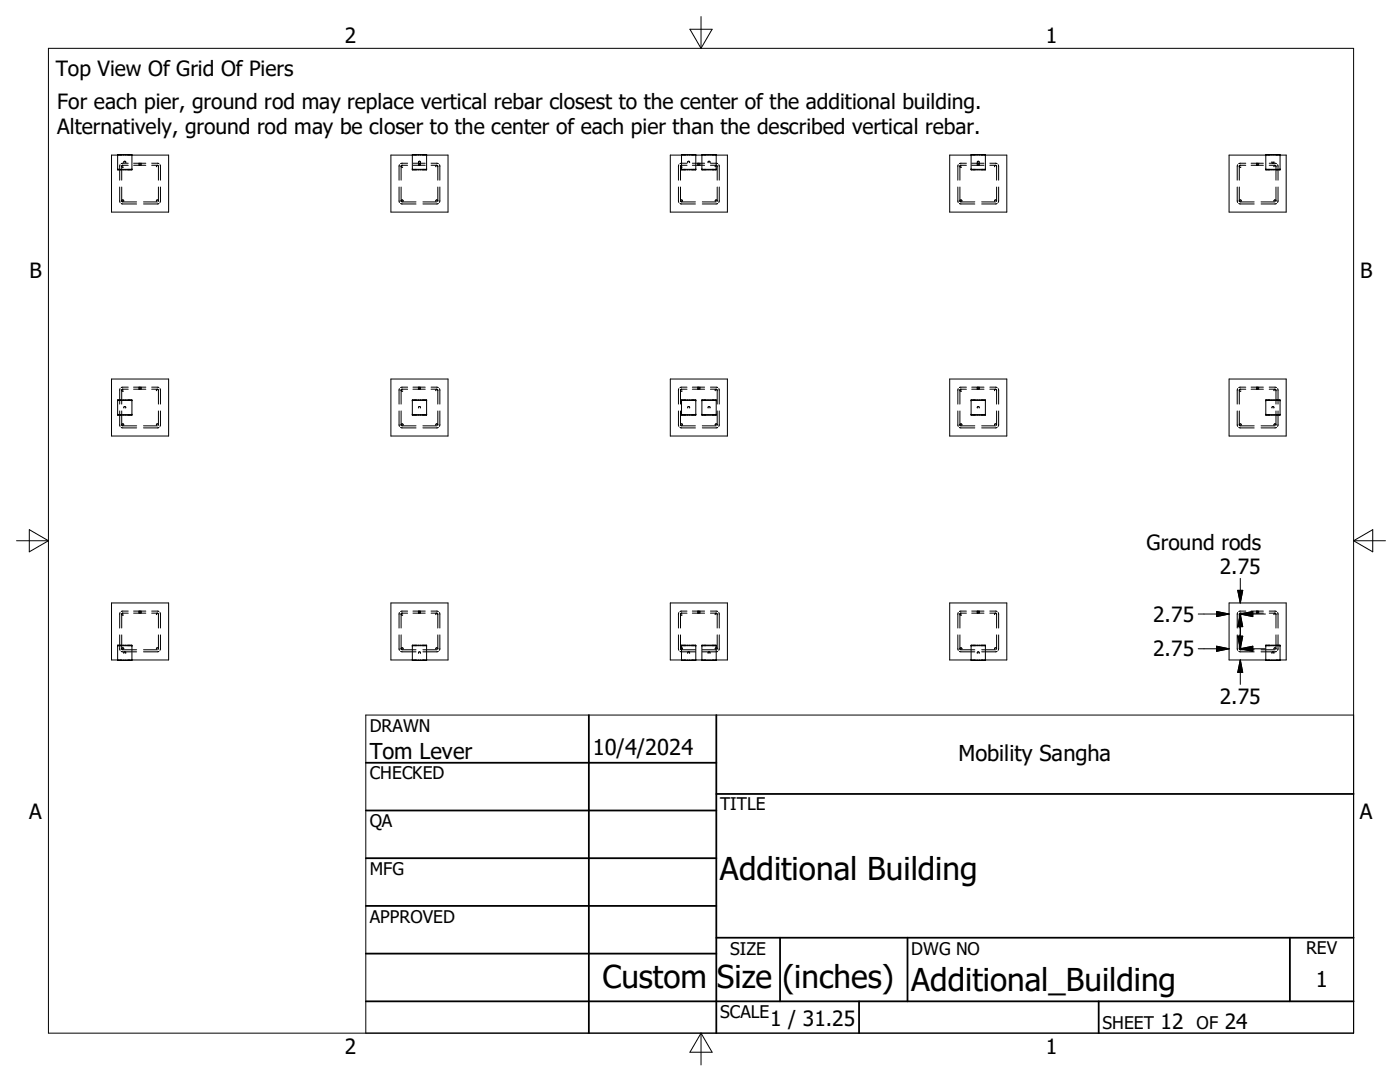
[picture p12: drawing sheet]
<svg xmlns="http://www.w3.org/2000/svg" width="279mm" height="216mm" viewBox="0 0 279 216" stroke-linecap="round" stroke-linejoin="round" font-family="sans-serif">
<g fill="none" stroke="#000" stroke-width=".2">
<path d="M9.7 9.6h260.4v196.6h-260.4zM137.7 5.8h4.4l-2.2 3.8zM139.9 3.3v6.3M22.3 30.9h11.4v11.4h-11.4zM23.5 30.8h2.8v3.1h-2.8zM23.5 33.8h2.8M23.9 37.3l.1 3.1M24 32.9l-.1 3M24 30.8v.1M24 33.8v.1M24.2 30.8v.1M24.2 33.8v.1"/>
<path d="M24.3 33.2l.3 .1M24.3 37.3v2.8M24.5 33h-.1M24.7 30.8v.1M24.7 33.8v.1M24.7 32.5a.2 .2 0 0 1 .2-.3 .2 .2 0 0 1 .2 .3M25.1 30.8v.1M25.1 33.8v.1M25.6 33h-1.2l-.1 .1v2.8M25.6 32.6h-1.4M25.6 30.8v.1M25.6 33.8v.1"/>
<path d="M25.8 30.8v.1M25.8 33.8v.1M26.7 33h1.1M26.7 32.6h1.1M27.8 32.6v.1M27.8 32.8v.2M27.9 33h1.2M27.9 32.6h1.2M28 32.6v.1M28 32.8v.2M28.2 32.6v.1M28.2 32.8v.2"/>
<path d="M30.3 33h1.1M30.3 32.6h1.4M31.4 33l-.2 .1v.2M31.4 33l.2 .2M31.6 33.2v.1M31.6 33.2v2.7M31.6 37.3v2.8M31.9 32.9l.1 3M32 37.3l-.1 3.1M78 30.9h11.4v11.4h-11.4zM79.6 37.3l.1 3.1M79.7 32.9l-.1 3"/>
<path d="M80 33.2l.4 .1M80 37.3v2.8M80.3 33h-.1M81.3 33h-1.1l-.2 .1v2.8M81.3 32.6h-1.4M82.3 30.8h2.8v3.1h-2.8zM82.3 33.8h2.8M82.4 33h1.2M82.4 32.6h1.2M82.8 30.8v.1M82.8 33.8v.1M83 30.8v.1"/>
<path d="M83 33.8v.1M83.5 30.8v.1M83.5 32.6v.1M83.5 32.8v.2M83.5 33.8v.1M83.5 32.5a.2 .2 0 0 1 .2-.3 .2 .2 0 0 1 .2 .3M83.6 33h1.3M83.6 32.6h1.3M83.7 32.6v.1M83.7 32.8v.2M83.9 30.8v.1M83.9 32.6v.1"/>
<path d="M83.9 32.8v.2M83.9 33.8v.1M84.4 30.8v.1M84.4 33.8v.1M84.6 30.8v.1M84.6 33.8v.1M86 33h1.2M86 32.6h1.5M87.2 33l-.2 .1v.2M87.2 33l.2 .2M87.4 33.2v.1M87.4 33.2v2.7"/>
<path d="M87.4 37.3v2.8M87.7 32.9l.1 3M87.8 37.3l-.1 3.1M133.8 30.9h11.4v11.4h-11.4zM135.4 37.3l.1 3.1M135.5 32.9l-.1 3M135.8 33.2l.3 .1M135.8 37.3v2.8M136 30.8h2.9v3.1h-2.9zM136 33.8h2.9M136 33h-.1M136.5 30.8v.1"/>
<path d="M136.5 33.8v.1M136.7 30.8v.1M136.7 33.8v.1M137.1 33h-1.1l-.2 .1v2.8M137.1 32.6h-1.4M137.2 30.8v.1M137.2 33.8v.1M137.3 32.5a.2 .2 0 0 1 .1-.3 .2 .2 0 0 1 .2 .3M137.6 30.8v.1M137.6 33.8v.1M138.1 30.8v.1M138.1 33.8v.1"/>
<path d="M138.2 33h1.1M138.2 32.6h1.1M138.4 30.8v.1M138.4 33.8v.1M139.3 32.6v.1M139.3 32.8v.2M139.4 33h1.2M139.4 32.6h1.2M139.5 32.6v.1M139.5 32.8v.2M139.7 32.6v.1M139.7 32.8v.2"/>
<path d="M140.1 30.8h2.8v3.1h-2.8zM140.1 33.8h2.8M140.6 30.8v.1M140.6 33.8v.1M140.8 30.8v.1M140.8 33.8v.1M141.3 30.8v.1M141.3 33.8v.1M141.3 32.5a.2 .2 0 0 1 .2-.3 .2 .2 0 0 1 .2 .3M141.7 30.8v.1M141.7 33.8v.1M141.8 33h1.1"/>
<path d="M141.8 32.6h1.4M142.2 30.8v.1M142.2 33.8v.1M142.4 30.8v.1M142.4 33.8v.1M142.9 33l-.1 .1v.2M142.9 33l.2 .2M143.1 33.2v.1M143.1 33.2v2.7M143.1 37.3v2.8M143.4 32.9l.1 3M143.5 37.3l-.1 3.1"/>
<path d="M189.5 30.9h11.4v11.4h-11.4zM191.2 37.3v3.1M191.2 32.9v3M191.6 33.2l.3 .1M191.6 37.3v2.8M191.8 33h-.1M192.9 33h-1.2l-.1 .1v2.8M192.9 32.6h-1.4M193.8 30.8h2.9v3.1h-2.9zM193.8 33.8h2.9M193.9 33h1.2M193.9 32.6h1.2"/>
<path d="M194.3 30.8v.1M194.3 33.8v.1M194.5 30.8v.1M194.5 33.8v.1M195 30.8v.1M195 32.6v.1M195 32.8v.2M195 33.8v.1M195.1 32.5a.2 .2 0 0 1 .1-.3 .2 .2 0 0 1 .2 .3M195.2 33h1.2M195.2 32.6h1.2M195.2 32.6v.1"/>
<path d="M195.2 32.8v.2M195.4 30.8v.1M195.4 32.6v.1M195.4 32.8v.2M195.4 33.8v.1M195.9 30.8v.1M195.9 33.8v.1M196.1 30.8v.1M196.1 33.8v.1M197.5 33h1.2M197.5 32.6h1.5M198.7 33l-.2 .1v.2"/>
<path d="M198.7 33l.2 .2M198.9 33.2v.1M198.9 33.2v2.7M198.9 37.3v2.8M199.2 32.9l.1 3M199.3 37.3l-.1 3.1M245.3 30.9h11.4v11.4h-11.4zM246.9 37.3l.1 3.1M247 32.9l-.1 3M247.3 33.2l.4 .1M247.3 37.3v2.8M247.5 33h-.1"/>
<path d="M248.6 33h-1.1l-.2 .1v2.8M248.6 32.6h-1.4M249.7 33h1.2M249.7 32.6h1.2M250.8 32.6v.1M250.8 32.8v.2M250.9 33h1.2M250.9 32.6h1.2M251 32.6v.1M251 32.8v.2M251.2 32.6v.1M251.2 32.8v.2"/>
<path d="M252.6 30.8h2.9v3.1h-2.9zM252.6 33.8h2.9M253.1 30.8v.1M253.1 33.8v.1M253.3 33h1.1M253.3 32.6h1.5M253.3 30.8v.1M253.3 33.8v.1M253.8 30.8v.1M253.8 33.8v.1M253.9 32.3a.2 .2 0 0 0 .1 .3 .2 .2 0 0 0 .2-.3M254.2 30.8v.1"/>
<path d="M254.2 33.8v.1M254.4 33l-.1 .1v.2M254.4 33l.3 .2M254.7 33.2l-.1 .1M254.7 33.2v2.7M254.7 37.3v2.8M254.8 30.8v.1M254.8 33.8v.1M255 30.8v.1M255 33.8v.1M255 32.9l.1 3M255.1 37.3l-.1 3.1"/>
<path d="M24.2 40.6l3.1 .1M24.3 40.1l.1-.2h.2l.1 .3M24.3 40.1v.1M24.3 40.2h.1M24.4 40.3h2.9M28.6 40.3h2.8M31.6 40.1l-.1-.2h-.2l-.1 .3M31.6 40.1v.1M31.7 40.6l-3.1 .1M79.9 40.6l3.1 .1M80 40.1l.2-.2h.2v.3M80 40.1l.1 .1"/>
<path d="M80.1 40.2h.1M80.2 40.3h2.8M84.4 40.3h2.8M87.4 40.1l-.1-.2h-.2l-.1 .3M87.4 40.1v.1M87.5 40.6l-3.1 .1M135.7 40.6l3.1 .1M135.8 40.1l.1-.2h.2l.1 .3M135.8 40.1v.1M135.8 40.2h.1M135.9 40.3h2.9M140.2 40.3h2.7"/>
<path d="M143.1 40.1l-.1-.2h-.2v.3M143.1 40.1v.1M143.2 40.6l-3 .1M191.5 40.6l3 .1M191.6 40.1v.1M191.6 40.1l.1-.2h.2v.3M191.6 40.2h.1M191.7 40.3h2.8M195.9 40.3h2.8M198.9 40.1l-.1-.2h-.2l-.1 .3M198.9 40.1v.1M199 40.6l-3.1 .1"/>
<path d="M247.2 40.6l3.1 .1M247.3 40.1l.1-.2h.2l.1 .3M247.3 40.1v.1M247.3 40.2h.1M247.4 40.3h2.9M251.7 40.3h2.7M254.7 40.1l-.2-.2h-.2v.3M254.7 40.1l-.1 .1M254.8 40.6l-3.1 .1M22.3 75.6h11.4v11.4h-11.4zM23.5 79.8h2.8v3h-2.8zM23.5 79.9h2.8"/>
<path d="M24 77.6l-.1 3M24 79.8v.1M24.2 79.8v.1M24.3 77.9l.3 .1M24.5 77.7h-.1M24.7 79.8v.1M25.1 79.8v.1M25.6 77.7h-1.2l-.1 .1v2.8M25.6 77.3h-1.4M25.6 79.8v.1M25.8 79.8v.1M26.7 77.7h1.1"/>
<path d="M26.7 77.3h1.1M27.8 77.3v.1M27.8 77.5v.2M27.9 77.7h1.2M27.9 77.3h1.2M28 77.3v.1M28 77.5v.2M28.2 77.3v.1M28.2 77.5v.2M30.3 77.7h1.1M30.3 77.3h1.4M31.4 77.7l-.2 .1v.2"/>
<path d="M31.4 77.7l.2 .2M31.6 77.9v.1M31.6 77.9v2.7M31.9 77.6l.1 3M78 75.6h11.4v11.4h-11.4zM79.7 77.6l-.1 3M80 77.9l.4 .1M80.3 77.7h-.1M81.3 77.7h-1.1l-.2 .1v2.8M81.3 77.3h-1.4M82.3 79.8h2.8v3h-2.8zM82.3 79.9h2.8"/>
<path d="M82.4 77.7h1.2M82.4 77.3h1.2M82.8 79.8v.1M83 79.8v.1M83.5 77.3v.1M83.5 77.5v.2M83.5 79.8v.1M83.6 77.7h1.3M83.6 77.3h1.3M83.7 77.3v.1M83.7 77.5v.2M83.9 77.3v.1"/>
<path d="M83.9 77.5v.2M83.9 79.8v.1M84.4 79.8v.1M84.6 79.8v.1M86 77.7h1.2M86 77.3h1.5M87.2 77.7l-.2 .1v.2M87.2 77.7l.2 .2M87.4 77.9v.1M87.4 77.9v2.7M87.7 77.6l.1 3M133.8 75.6h11.4v11.4h-11.4z"/>
<path d="M135.5 77.6l-.1 3M135.8 77.8l.1 .2h.2M136 79.8h2.9v3h-2.9zM136 79.9h2.9M136 77.7h-.1M136.5 79.8v.1M136.7 79.8v.1M137.1 77.7h-1.1l-.2 .1v2.8M137.1 77.3h-1.4M137.2 79.8v.1M137.6 79.8v.1M138.1 79.8v.1"/>
<path d="M138.2 77.7h1.1M138.2 77.3h1.1M138.4 79.8v.1M139.3 77.3v.1M139.3 77.5v.2M139.4 77.7h1.2M139.4 77.3h1.2M139.5 77.3v.1M139.5 77.5v.2M139.7 77.3v.1M139.7 77.5v.2M140.1 79.8h2.8v3h-2.8z"/>
<path d="M140.1 79.9h2.8M140.6 79.8v.1M140.8 79.8v.1M141.3 79.8v.1M141.7 79.8v.1M141.8 77.7h1.1M141.8 77.3h1.4M142.2 79.8v.1M142.4 79.8v.1M142.9 77.7l-.1 .1v.2M142.9 77.7l.2 .2M143.1 77.9v.1"/>
<path d="M143.1 77.9v2.7M143.4 77.6l.1 3M189.5 75.6h11.4v11.4h-11.4zM191.2 77.6v3M191.6 77.8v2.8M191.6 77.8v.2h.3M191.8 77.7h-.1M192.9 77.7h-1.2l-.1 .1M192.9 77.3h-1.4M193.8 79.8h2.9v3h-2.9zM193.8 79.9h2.9M193.9 77.7h1.2"/>
<path d="M193.9 77.3h1.2M194.3 79.8v.1M194.5 79.8v.1M195 77.3v.1M195 77.5v.2M195 79.8v.1M195.2 77.7h1.2M195.2 77.3h1.2M195.2 77.3v.1M195.2 77.5v.2M195.4 77.3v.1M195.4 77.5v.2"/>
<path d="M195.4 79.8v.1M195.9 79.8v.1M196.1 79.8v.1M197.5 77.7h1.2M197.5 77.3h1.5M198.7 77.7l-.2 .1v.2M198.7 77.7l.2 .2M198.9 77.9v.1M198.9 77.9v2.7M199.2 77.6l.1 3M245.3 75.6h11.4v11.4h-11.4zM247 77.6l-.1 3"/>
<path d="M247.3 77.8l.1 .2h.3M247.5 77.7h-.1M248.6 77.7h-1.1l-.2 .1v2.8M248.6 77.3h-1.4M249.7 77.7h1.2M249.7 77.3h1.2M250.8 77.3v.1M250.8 77.5v.2M250.9 77.7h1.2M250.9 77.3h1.2M251 77.3v.1M251 77.5v.2"/>
<path d="M251.2 77.3v.1M251.2 77.5v.2M252.6 79.8h2.9v3h-2.9zM252.6 79.9h2.9M253.1 79.8v.1M253.3 77.7h1.1M253.3 77.3h1.5M253.3 79.8v.1M253.8 79.8v.1M254.2 79.8v.1M254.4 77.7l-.1 .1v.2M254.4 77.7l.3 .2"/>
<path d="M254.7 77.9l-.1 .1M254.7 77.9v2.7M254.8 79.8v.1M255 79.8v.1M255 77.6l.1 3M23.5 82.7h2.8M23.9 82l.1 3.1M24 82.7v.1M24.2 82.7v.1M24.2 85.3l3.1 .1M24.3 82v2.8M24.3 84.8l.1-.2h.2l.1 .3"/>
<path d="M24.3 84.8v.1M24.3 84.9h.1M24.4 84.9l2.9 .1M24.7 82.7v.1M24.7 81.4a.2 .2 0 0 1 .2-.3 .2 .2 0 0 1 .2 .3M25.1 82.7v.1M25.6 82.7v.1M25.8 82.7v.1M28.6 85h2.8M31.6 82v2.8M31.6 84.8l-.1-.2h-.2l-.1 .3M31.6 84.8v.1"/>
<path d="M31.7 85.3l-3.1 .1M32 82l-.1 3.1M79.6 82l.1 3.1M79.9 85.3l3.1 .1M80 84.8l.2-.2h.2v.3M80 82v2.8M80 84.8l.1 .1M80.1 84.9h.1M80.2 84.9l2.8 .1M82.3 82.7h2.8M82.8 82.7v.1M83 82.7v.1"/>
<path d="M83.5 82.7v.1M83.5 81.4a.2 .2 0 0 1 .2-.3 .2 .2 0 0 1 .2 .3M83.9 82.7v.1M84.4 85h2.8M84.4 82.7v.1M84.6 82.7v.1M87.4 84.8l-.1-.2h-.2l-.1 .3M87.4 82v2.8M87.4 84.8v.1M87.5 85.3l-3.1 .1M87.8 82l-.1 3.1M135.4 82l.1 3.1"/>
<path d="M135.7 85.3l3.1 .1M135.8 82v2.8M135.8 84.8l.1-.2h.2l.1 .3M135.8 84.8v.1M135.8 84.9h.1M135.9 84.9l2.9 .1M136 82.7h2.9M136.5 82.7v.1M136.7 82.7v.1M137.2 82.7v.1M137.3 81.4a.2 .2 0 0 1 .1-.3 .2 .2 0 0 1 .2 .3M137.6 82.7v.1"/>
<path d="M138.1 82.7v.1M138.4 82.7v.1M140.1 82.7h2.8M140.2 85h2.7M140.6 82.7v.1M140.8 82.7v.1M141.3 82.7v.1M141.3 81.4a.2 .2 0 0 1 .2-.3 .2 .2 0 0 1 .2 .3M141.7 82.7v.1M142.2 82.7v.1M142.4 82.7v.1M143.1 82v2.8"/>
<path d="M143.1 84.8l-.1-.2h-.2v.3M143.1 84.8v.1M143.2 85.3l-3 .1M143.5 82l-.1 3.1M191.2 82v3.1M191.5 85.3l3 .1M191.6 82v2.8M191.6 84.8v.1M191.6 84.8l.1-.2h.2v.3M191.6 84.9h.1M191.7 84.9l2.8 .1M193.8 82.7h2.9"/>
<path d="M194.3 82.7v.1M194.5 82.7v.1M195 82.7v.1M195.1 81.4a.2 .2 0 0 1 .1-.3 .2 .2 0 0 1 .2 .3M195.4 82.7v.1M195.9 85h2.8M195.9 82.7v.1M196.1 82.7v.1M198.9 84.8l-.1-.2h-.2l-.1 .3M198.9 84.8v.1M198.9 82v2.8M199 85.3l-3.1 .1"/>
<path d="M199.3 82l-.1 3.1M246.9 82l.1 3.1M247.2 85.3l3.1 .1M247.3 82v2.8M247.3 84.8l.1-.2h.2l.1 .3M247.3 84.8v.1M247.3 84.9h.1M247.4 84.9l2.9 .1M251.7 85h2.7M252.6 82.7h2.9M253.1 82.7v.1M253.3 82.7v.1"/>
<path d="M253.8 82.7v.1M253.9 81.4a.2 .2 0 0 1 .1-.3 .2 .2 0 0 1 .2 .3M254.2 82.7v.1M254.7 84.8l-.2-.2h-.2v.3M254.7 84.8l-.1 .1M254.7 82v2.8M254.8 82.7v.1M254.8 85.3l-3.1 .1M255 82.7v.1M255.1 82l-.1 3.1M3.3 107.9h6.4M5.8 105.7l3.9 2.2-3.9 2.2z"/>
<path d="M247 117.8h1l-.5 2.5zM247.5 115.4v4.9M270.1 107.9h6.4M270.1 107.9l3.9-2.2v4.4zM22.3 120.3h11.4v11.4h-11.4zM23.5 128.7h2.8v3.1h-2.8zM23.5 128.8h2.8M23.9 126.7l.1 3.1M24 122.2l-.1 3.1M24 128.7v.1M24 131.7v.1M24.2 128.7v.1"/>
<path d="M24.2 131.7v.1M24.2 130l3.1 .1M24.3 126.7v2.8M24.3 129.5l.1-.2h.2l.1 .3M24.3 129.5v.1M24.3 122.6l.3 .1M24.3 129.6h.1M24.4 129.6l2.9 .1M24.5 122.3l-.1 .1M24.7 128.7v.1M24.7 131.7v.1M24.7 130.4a.2 .2 0 0 1 .2-.3 .2 .2 0 0 1 .2 .3"/>
<path d="M25.1 128.7v.1M25.1 131.7v.1M25.6 122.3h-1.2l-.1 .2v2.8M25.6 121.9l-1.4 .1M25.6 128.7v.1M25.6 131.7v.1M25.8 128.7v.1M25.8 131.7v.1M26.7 122.3h1.1M26.7 121.9h1.1M27.8 121.9v.2M27.8 122.2v.1"/>
<path d="M27.9 122.3h1.2M27.9 121.9h1.2M28 121.9v.2M28 122.2v.1M28.2 121.9v.2M28.2 122.2v.1M28.6 129.7h2.8M30.3 122.3h1.1M30.3 121.9l1.4 .1M31.4 122.3l-.2 .1v.3M31.4 122.3l.2 .2M31.6 129.5l-.1-.2h-.2l-.1 .3"/>
<path d="M31.6 129.5v.1M31.6 122.5v2.8M31.6 126.7v2.8M31.6 122.5v.2M31.7 130l-3.1 .1M31.9 122.2l.1 3.1M32 126.7l-.1 3.1M78 120.3h11.4v11.4h-11.4zM79.6 126.7l.1 3.1M79.7 122.2l-.1 3.1M79.9 130l3.1 .1M80 126.7v2.8"/>
<path d="M80 129.5l.2-.2h.2v.3M80 129.5l.1 .1M80 122.6l.4 .1M80.1 129.6h.1M80.2 129.6l2.8 .1M80.3 122.3l-.1 .1M81.3 122.3h-1.1l-.2 .2v2.8M81.3 121.9l-1.4 .1M82.3 128.7h2.8v3.1h-2.8zM82.3 128.8h2.8M82.4 122.3h1.2M82.4 121.9h1.2"/>
<path d="M82.8 128.7v.1M82.8 131.7v.1M83 128.7v.1M83 131.7v.1M83.5 121.9v.2M83.5 122.2v.1M83.5 128.7v.1M83.5 131.7v.1M83.5 130.4a.2 .2 0 0 1 .2-.3 .2 .2 0 0 1 .2 .3M83.6 122.3h1.3M83.6 121.9h1.3M83.7 121.9v.2"/>
<path d="M83.7 122.2v.1M83.9 121.9v.2M83.9 122.2v.1M83.9 128.7v.1M83.9 131.7v.1M84.4 129.7h2.8M84.4 128.7v.1M84.4 131.7v.1M84.6 128.7v.1M84.6 131.7v.1M86 122.3h1.2M86 121.9l1.5 .1"/>
<path d="M87.2 122.3l-.2 .1v.3M87.2 122.3l.2 .2M87.4 129.5l-.1-.2h-.2l-.1 .3M87.4 129.5v.1M87.4 122.5v2.8M87.4 126.7v2.8M87.4 122.5v.2M87.5 130l-3.1 .1M87.7 122.2l.1 3.1M87.8 126.7l-.1 3.1M133.8 120.3h11.4v11.4h-11.4zM135.4 126.7l.1 3.1"/>
<path d="M135.5 122.2l-.1 3.1M135.7 130l3.1 .1M135.8 126.7v2.8M135.8 129.5l.1-.2h.2l.1 .3M135.8 129.5v.1M135.8 122.6l.3 .1M135.8 129.6h.1M135.8 122.4v.1M135.9 122.4l-.1 2.9M135.9 129.6l2.9 .1M136 128.7h2.9v3.1h-2.9zM136 128.8h2.9"/>
<path d="M136 122.3l-.1 .1M136.5 128.7v.1M136.5 131.7v.1M136.7 128.7v.1M136.7 131.7v.1M137.1 122.3l-1.2 .1M137.1 121.9l-1.4 .1M137.2 128.7v.1M137.2 131.7v.1M137.3 130.4a.2 .2 0 0 1 .1-.3 .2 .2 0 0 1 .2 .3M137.6 128.7v.1M137.6 131.7v.1"/>
<path d="M138.1 128.7v.1M138.1 131.7v.1M138.2 122.3h1.1M138.2 121.9h1.1M138.4 128.7v.1M138.4 131.7v.1M139.3 121.9v.2M139.3 122.2v.1M139.4 122.3h1.2M139.4 121.9h1.2M139.5 121.9v.2M139.5 122.2v.1"/>
<path d="M139.7 121.9v.2M139.7 122.2v.1M140.1 128.7h2.8v3.1h-2.8zM140.1 128.8h2.8M140.2 129.7h2.7M140.6 128.7v.1M140.6 131.7v.1M140.8 128.7v.1M140.8 131.7v.1M141.3 128.7v.1M141.3 131.7v.1M141.3 130.4a.2 .2 0 0 1 .2-.3 .2 .2 0 0 1 .2 .3"/>
<path d="M141.7 128.7v.1M141.7 131.7v.1M141.8 122.3h1.1M141.8 121.9l1.4 .1M142.2 128.7v.1M142.2 131.7v.1M142.4 128.7v.1M142.4 131.7v.1M142.9 122.3l-.1 .1v.3M142.9 122.3l.2 .2M143.1 129.5l-.1-.2h-.2v.3M143.1 129.5v.1"/>
<path d="M143.1 122.5v2.8M143.1 126.7v2.8M143.1 122.5v.2M143.2 130l-3 .1M143.4 122.2l.1 3.1M143.5 126.7l-.1 3.1M189.5 120.3h11.4v11.4h-11.4zM191.2 126.7v3.1M191.2 122.2v3.1M191.5 130l3 .1M191.6 126.7v2.8M191.6 129.5l.1-.2h.2v.3"/>
<path d="M191.6 129.5v.1M191.6 122.6l.3 .1M191.6 129.6h.1M191.6 122.4v.1M191.7 129.6l2.8 .1M191.8 122.3l-.1 .1M192.9 122.3h-1.2l-.1 .2v2.8M192.9 121.9l-1.4 .1M193.8 128.7h2.9v3.1h-2.9zM193.8 128.8h2.9M193.9 122.3h1.2M193.9 121.9h1.2"/>
<path d="M194.3 128.7v.1M194.3 131.7v.1M194.5 128.7v.1M194.5 131.7v.1M195 121.9v.2M195 122.2v.1M195 128.7v.1M195 131.7v.1M195.1 130.4a.2 .2 0 0 1 .1-.3 .2 .2 0 0 1 .2 .3M195.2 122.3h1.2M195.2 121.9h1.2M195.2 121.9v.2"/>
<path d="M195.2 122.2v.1M195.4 121.9v.2M195.4 122.2v.1M195.4 128.7v.1M195.4 131.7v.1M195.9 129.7h2.8M195.9 128.7v.1M195.9 131.7v.1M196.1 128.7v.1M196.1 131.7v.1M197.5 122.3h1.2M197.5 121.9l1.5 .1"/>
<path d="M198.7 122.3l-.2 .1v.3M198.7 122.3l.2 .2M198.9 122.5v.2M198.9 129.5l-.1-.2h-.2l-.1 .3M198.9 129.5v.1M198.9 122.5v2.8M198.9 126.7v2.8M199 130l-3.1 .1M199.2 122.2l.1 3.1M199.3 126.7l-.1 3.1M239.1 122.5h6.2M239.1 129.5h6.2"/>
<path d="M242.8 122l2.5 .5-2.5 .5zM242.8 128.9l2.5 .6-2.5 .5zM245.3 120.3h11.4v11.4h-11.4zM246.9 126.7l.1 3.1M247 122.2l-.1 3.1M247 126.9h1l-.5 2.6zM247.2 130l3.1 .1M247.3 122.5v2.8M247.3 126.7v2.8M247.3 129.5a.2 .2 0 0 1 .2-.3 .2 .2 0 0 1 .2 .3 .2 .2 0 0 1-.2 .2M247.3 129.5l.2 .2M247.5 122.3h1.1"/>
<path d="M247.5 122.3a.2 .2 0 0 1 .2 .2 .2 .2 0 0 1-.2 .3 .2 .2 0 0 1-.2-.3M247.5 129.7h2.8M247.5 122.3l-.2 .2M247.5 122.5v7M247.5 131.7v4.9M247.5 122.5l.5 2.5h-1zM247.5 122.5h5M247.5 122.5l2.5-.5v1zM247.5 129.5l2.5-.6v1.1zM247.5 129.5h5M247.5 131.7l.5 2.5h-1zM248.6 121.9l-1.4 .1"/>
<path d="M249.7 122.3h1.2M249.7 121.9h1.2M250.8 121.9v.2M250.8 122.2v.1M250.9 122.3h1.2M250.9 121.9h1.2M251 121.9v.2M251 122.2v.1M251.2 121.9v.2M251.2 122.2v.1M251.7 129.7h2.7M252.6 128.7h2.9v3.1h-2.9z"/>
<path d="M252.6 128.8h2.9M253.1 128.7v.1M253.1 131.7v.1M253.3 122.3h1.1M253.3 121.9l1.5 .1M253.3 128.7v.1M253.3 131.7v.1M253.8 128.7v.1M253.8 131.7v.1M253.9 130.4a.2 .2 0 0 1 .1-.3 .2 .2 0 0 1 .2 .3M254.2 128.7v.1M254.2 131.7v.1"/>
<path d="M254.4 122.3l-.1 .1v.3M254.4 122.3l.3 .2M254.7 122.5l-.1 .2M254.7 129.5l-.2-.2h-.2v.3M254.7 129.5l-.1 .1M254.7 122.5v2.8M254.7 126.7v2.8M254.8 128.7v.1M254.8 131.7v.1M254.8 130l-3.1 .1M255 128.7v.1M255 131.7v.1"/>
<path d="M255 122.2l.1 3.1M255.1 126.7l-.1 3.1M270.1 142.7h-197.1v63.5M139.9 206.2v6.3M139.9 206.2l2.2 3.8h-4.4z"/>
</g>
<g fill="none" stroke="#000" stroke-width=".36">
<path d="M73 152.2h70M117.5 142.7v63.5M143 158.4h127.1M143 142.7v63.5M73 161.7h70M73 171.2h70M73 180.8h70M73 190.3h70M73 199.8h197.1M143 187.1h127.1M155.7 187.1v12.7M171.4 199.8v6.4"/>
<path d="M181.1 187.1v12.7M219.3 199.8v6.4M257.4 187.1v12.7"/>
</g>
<path d="M247 117.8h1l-.5 2.5zM242.8 122l2.5 .5-2.5 .5zM242.8 128.9l2.5 .6-2.5 .5zM247 126.9h1l-.5 2.6zM247.5 122.5l.5 2.5h-1zM247.5 131.7l.5 2.5h-1zM247.5 122.5l2.5-.5v1zM247.5 129.5l2.5-.6v1.1z" fill="#000" stroke="#000" stroke-width=".2"/>
<g font-size="6.3">
<text x="143.7" y="175.6">Additional Building</text>
<text x="120.2" y="197.1">Custom Size (inches)</text>
<text x="181.9" y="197.7">Additional_Building</text>
</g>
<g font-size="4.4">
<text x="73.8" y="151.4">Tom Lever</text>
<text x="118.3" y="150.7">10/4/2024</text>
<text x="191.3" y="151.8">Mobility Sangha</text>
<text x="262.6" y="196.9">1</text>
</g>
<g font-size="4.2">
<text x="68.8" y="8.6">2</text>
<text x="208.7" y="8.6">1</text>
<text x="11.1" y="15.2">Top View Of Grid Of Piers</text>
<text x="11.4" y="21.8">For each pier, ground rod may replace vertical rebar closest to the center of the additional building.</text>
<text x="11.4" y="26.8">Alternatively, ground rod may be closer to the center of each pier than the described vertical rebar.</text>
<text x="5.9" y="55.5">B</text>
<text x="271.4" y="55.5">B</text>
<text x="228.8" y="109.8">Ground rods</text>
<text x="243.4" y="114.6">2.75</text>
<text x="230.2" y="124">2.75</text>
<text x="230.2" y="131">2.75</text>
<text x="243.4" y="140.5">2.75</text>
<text x="5.8" y="163.4">A</text>
<text x="271.4" y="163.4">A</text>
<text x="153.7" y="204.7">1 / 31.25</text>
<text x="231.6" y="205.3">12</text>
<text x="244.4" y="205.3">24</text>
<text x="68.8" y="210.2">2</text>
<text x="208.7" y="210.2">1</text>
</g>
<g font-size="3.5">
<text x="73.8" y="146">DRAWN</text>
<text x="73.8" y="155.5">CHECKED</text>
<text x="143.7" y="161.7">TITLE</text>
<text x="73.8" y="165.1">QA</text>
<text x="73.8" y="174.6">MFG</text>
<text x="73.8" y="184.1">APPROVED</text>
<text x="145.7" y="190.5">SIZE</text>
<text x="181.9" y="190.5">DWG NO</text>
<text x="260.6" y="190.4">REV</text>
<text x="143.7" y="203.1">SCALE</text>
<text x="220" y="205.3">SHEET</text>
<text x="238.8" y="205.3">OF</text>
</g>
</svg>
